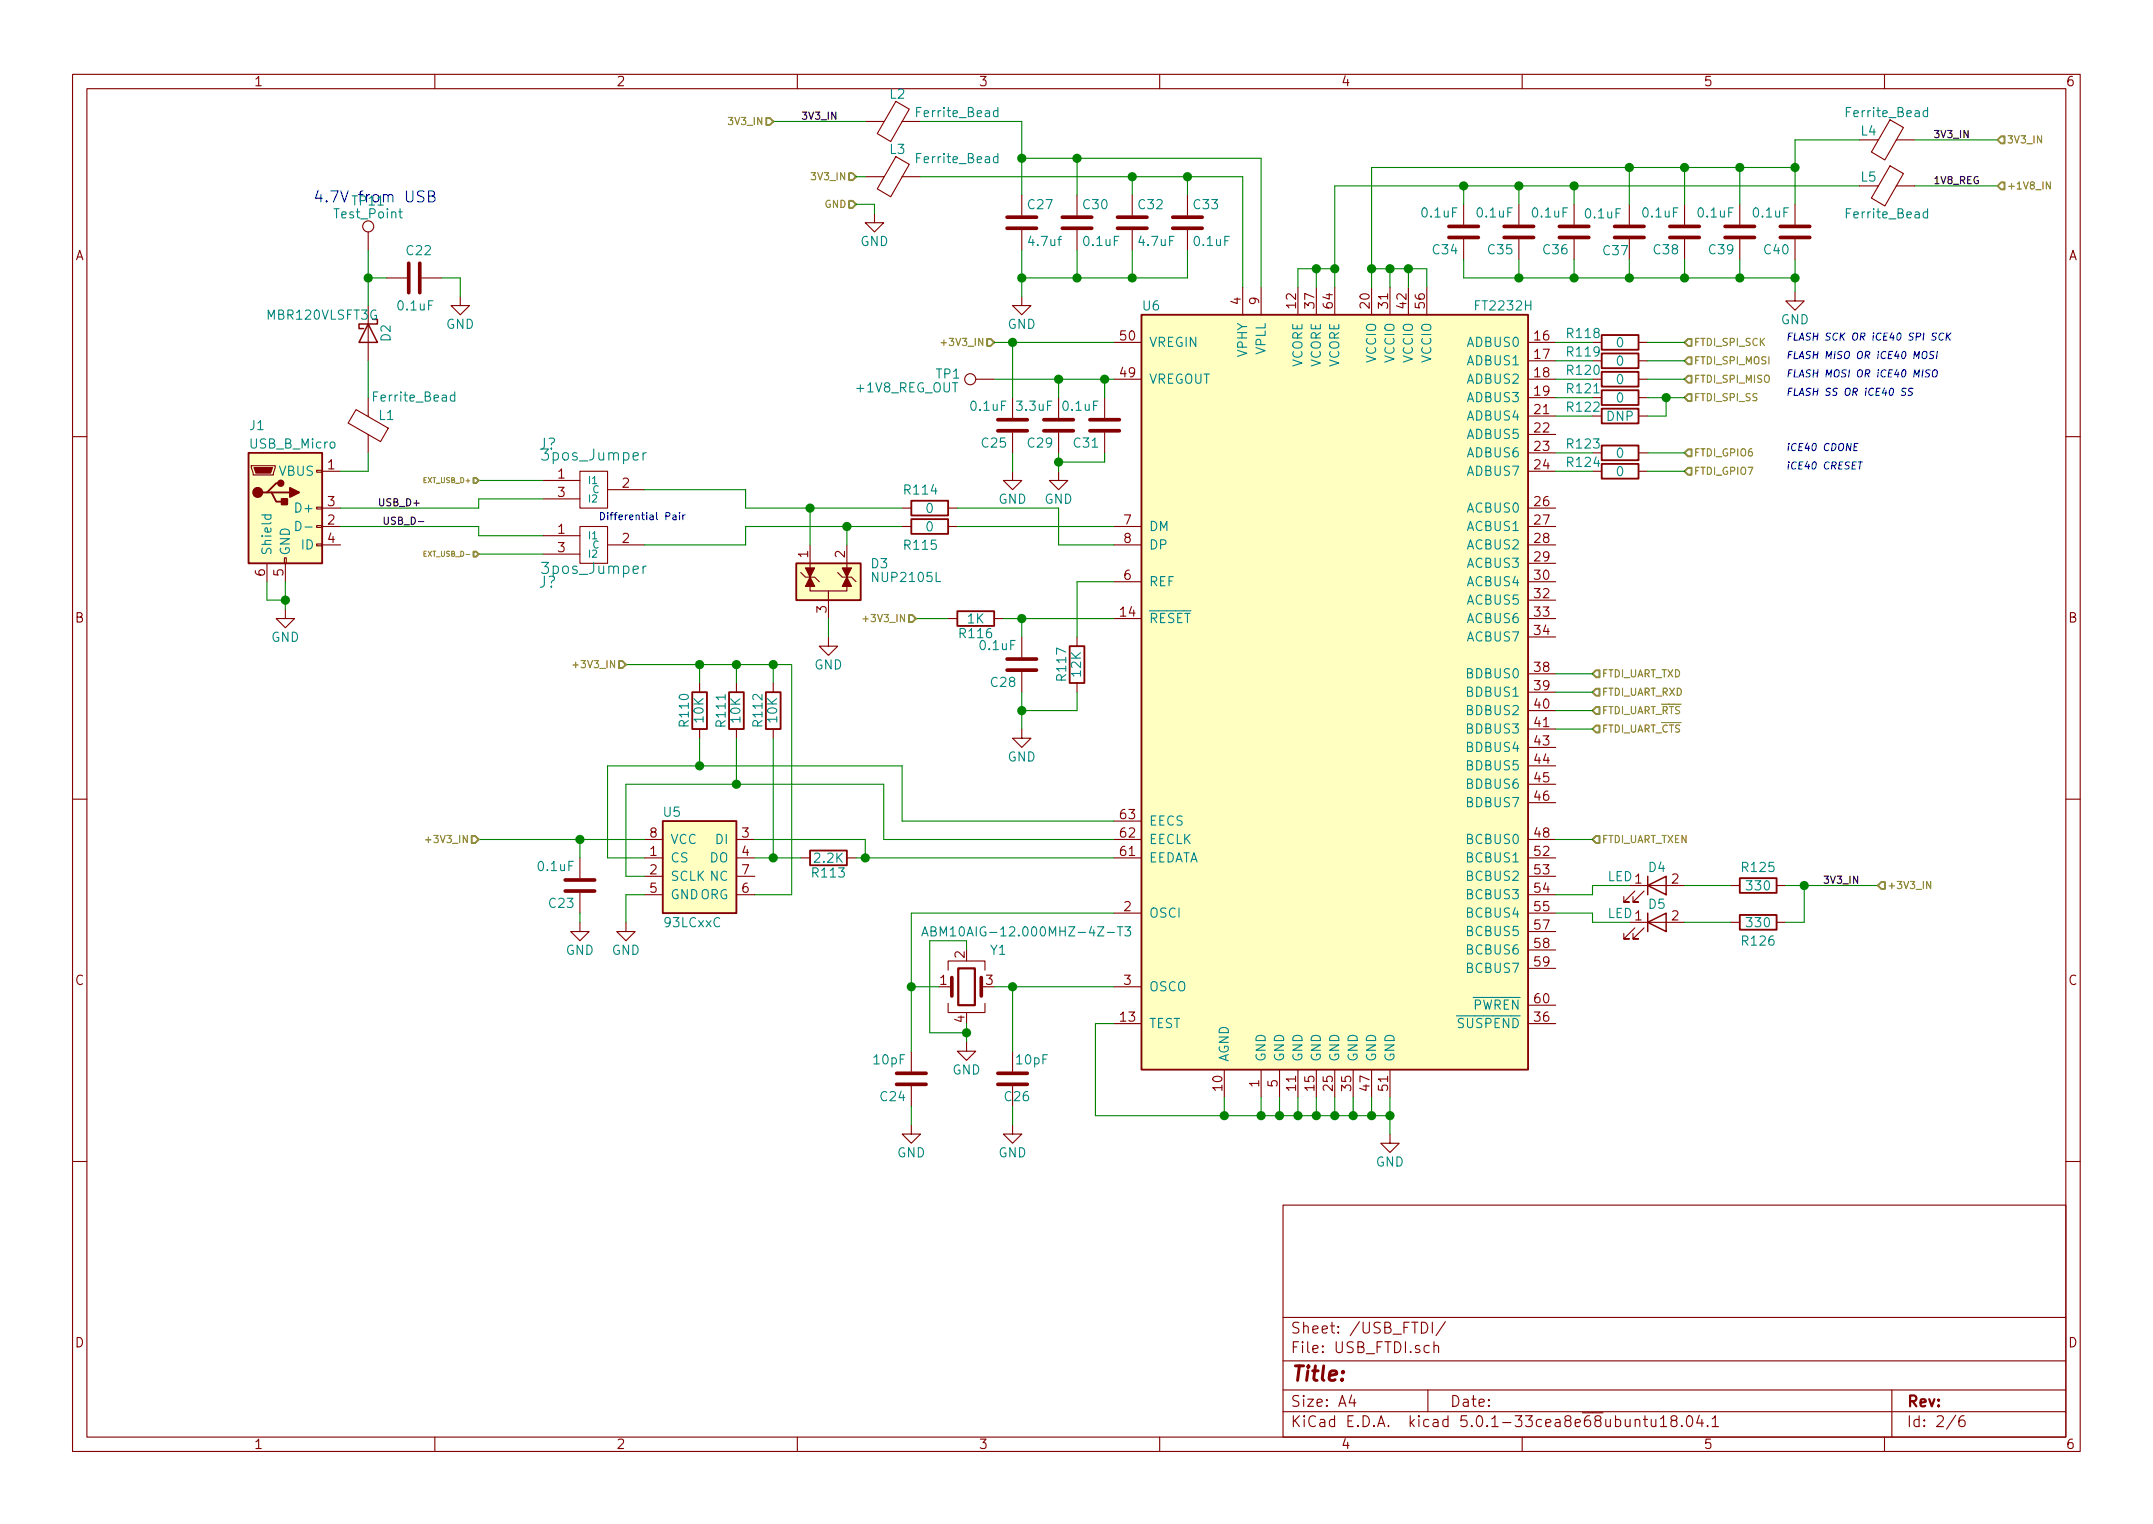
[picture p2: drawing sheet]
<svg xmlns="http://www.w3.org/2000/svg" width="297mm" height="210mm" viewBox="0 0 297 210" stroke-linecap="round" stroke-linejoin="round" font-family="sans-serif">
<g fill="none" stroke="#840000" stroke-width=".15">
<path d="M10 10.3h277v189.9h-277zM12 12.2h273v186.1h-273zM60 10.3v1.9M110 10.3v1.9M119.4 16.8h2.6M123.6 14l1.9 1.1-2.6 4.4-1.9-1.1zM124.5 16.8h2.5M160 10.3v1.9M210 10.3v1.9M260 10.3v1.9M260.8 16.5l1.8 1.1-2.6 4.5-1.8-1.1zM261.6 19.3h2.6"/>
<path d="M50.8 32v2.5M53.3 38.3h2.8M58.2 38.3h2.8M119.4 24.4h2.6M120.6 29.5v1.2h1.3l-1.3 1.3-1.2-1.3h1.2M123.6 21.6l1.9 1.1-2.6 4.4-1.9-1zM124.5 24.4h2.5M141 26.9v2.8M141 31.7v2.8M148.6 26.9v2.8M148.6 31.7v2.8M156.2 26.9v2.8"/>
<path d="M156.2 31.7v2.8M163.8 26.9v2.8M163.8 31.7v2.8M171.4 39.6v3.8M174 39.6v3.8M179.1 39.6v3.8M181.6 39.6v3.8M184.1 39.6v3.8M189.2 39.6v3.8M191.8 39.6v3.8M194.3 39.6v3.8M196.8 39.6v3.8"/>
<path d="M201.9 28.2v2.8M201.9 33v2.8M209.5 28.2v2.8M209.5 33v2.8M217.2 28.2v2.8M217.2 33v2.8M224.8 28.2v2.8M224.8 33v2.8M232.4 28.2v2.8M232.4 33v2.8M240 28.2v2.8M240 33v2.8"/>
<path d="M247.6 28.2v2.8M247.6 33v2.8M260.8 22.9l1.8 1-2.6 4.5-1.8-1.1zM261.6 25.6h2.6M49.1 56.5l4.5 2.6-1.1 1.8-4.5-2.5zM50.8 42.2v7.6M50.8 54.9v2.5M50.8 59.9v2.6M63.5 40.9v1.3h1.3l-1.3 1.2-1.3-1.2h1.3M134.6 52.3h2.6M139.7 54.9v2.8M139.7 59.7v2.8"/>
<path d="M141 40.9v1.3h1.2l-1.2 1.2-1.3-1.2h1.3M146 54.9v2.8M146 59.7v2.8M152.4 54.9v2.8M152.4 59.7v2.8M153.7 47.2h3.8M153.7 52.3h3.8M210.8 47.2h3.8M210.8 49.8h3.8M210.8 52.3h3.8M210.8 54.9h3.8M210.8 57.4h3.8"/>
<path d="M210.8 59.9h3.8M219.7 54.9h1.3M226.1 47.2h1.2M226.1 49.8h1.2M226.1 52.3h1.2M226.1 54.9h1.2M226.1 57.4h1.2M247.6 40.3v1.2h1.3l-1.3 1.3-1.2-1.3h1.2M10 60.2h2M34.7 64.3h3.3v.2l-.3 1h-2.8zM36.8 77.7v2.6M39.2 77h.3v.7h-.3z"/>
<path d="M39.4 77.7v2.6M43.7 75.1h.7v.2h-.7zM43.7 72.5h.7v.3h-.7zM43.7 70h.7v.2h-.7zM43.7 64.9h.7v.2h-.7zM44.4 65h2.6M44.4 72.6h2.6M44.4 70.1h2.6M44.4 75.2h2.6M74.9 66.3h5.1M74.9 68.8h5.1M74.9 73.9h5.1"/>
<path d="M74.9 76.4h5.1M76.2 65h.1M76.2 72.6h.1M80 65h3.8v5.1h-3.8zM80 72.6h3.8v5.1h-3.8zM83.8 75.2h5.1M83.8 67.6h5.1M110.5 79l.6 .6h1.3l.6 .7M111.8 75.2v4.4M115.6 79l.6 .6h1.3l.6 .7M116.8 75.2v4.4M124.5 72.6h1.2"/>
<path d="M124.5 70.1h1.2M130.8 72.6h1.3M130.8 70.1h1.3M139.7 65v1.3h1.3l-1.3 1.3-1.3-1.3h1.3M146 65v1.3h1.3l-1.3 1.3-1.2-1.3h1.2M153.7 72.6h3.8M153.7 75.2h3.8M210.8 65h3.8M210.8 72.6h3.8M210.8 70.1h3.8M210.8 75.2h3.8M210.8 62.5h3.8"/>
<path d="M210.8 77.7h3.8M226.1 65h1.2M226.1 62.5h1.2M285 60.2h2M39.4 84.1v1.2h1.2l-1.2 1.3-1.3-1.3h1.3M96.5 94.2v1.3M101.6 94.2v1.3M106.7 94.2v1.3M111.8 80.3v1.2h5v-1.2M114.3 87.9v1.2h1.3l-1.3 1.3-1.3-1.3h1.3M114.3 81.5v3.8M130.8 85.3h1.3"/>
<path d="M137.2 85.3h1.2M141 87.9v2.8M141 92.7v2.8M148.6 87.9v1.2M148.6 94.2v1.3M153.7 85.3h3.8M153.7 80.3h3.8M210.8 85.3h3.8M210.8 80.3h3.8M210.8 82.8h3.8M210.8 87.9h3.8M210.8 93h3.8"/>
<path d="M210.8 95.5h3.8M210.8 98h3.8M10 110.3h2M80 118.4v2.8M88.9 115.8h2.5M88.9 118.4h2.5M96.5 100.6v1.2M101.6 115.8h2.5M101.6 118.4h2.5M101.6 100.6v1.2M106.7 100.6v1.2M110.5 118.4h1.3"/>
<path d="M116.8 118.4h1.3M141 100.6v1.2h1.2l-1.2 1.3-1.3-1.3h1.3M153.7 115.8h3.8M153.7 118.4h3.8M153.7 113.3h3.8M210.8 100.6h3.8M210.8 103.1h3.8M210.8 105.7h3.8M210.8 108.2h3.8M210.8 110.7h3.8M210.8 115.8h3.8M210.8 118.4h3.8"/>
<path d="M285 110.3h2M80 127.2v1.3h-1.3l1.3 1.3 1.3-1.3h-1.3M80 123.2v2.8M86.4 127.2v1.3h1.2l-1.2 1.3-1.3-1.3h1.3M88.9 120.9h2.5M88.9 123.4h2.5M101.6 120.9h2.5M101.6 123.4h2.5M130.8 138.4v1.3h5.1v-1.3M130.8 133.9v-1.3h5.1v1.3M130.8 136.1h.5M135.4 136.1h.5"/>
<path d="M153.7 126h3.8M153.7 136.1h3.8M210.8 126h3.8M210.8 120.9h3.8M210.8 123.4h3.8M210.8 128.5h3.8M210.8 131.1h3.8M210.8 133.6h3.8M210.8 138.7h3.8M224.8 122.2h7.6M224.8 127.2h7.6M225.6 122.9l-1.6 1.6h.8h-.8v-.8"/>
<path d="M225.6 128l-1.6 1.5h.8h-.8v-.7M226.8 122.9l-1.5 1.6h.8h-.8v-.8M226.8 128l-1.5 1.5h.8h-.8v-.7M238.8 122.2h1.2M238.8 127.2h1.2M245.1 122.2h1.3M245.1 127.2h1.3M125.7 155.2v1.3h1.3l-1.3 1.2-1.2-1.2h1.2M125.7 145v2.8M125.7 149.9v2.7M133.3 143.8v1.2h1.3l-1.3 1.3-1.2-1.3h1.2M139.7 155.2v1.3h1.3l-1.3 1.2-1.3-1.2h1.3"/>
<path d="M139.7 145v2.8M139.7 149.9v2.7M153.7 141.2h3.8M168.9 147.6v3.8M174 147.6v3.8M176.5 147.6v3.8M179.1 147.6v3.8M181.6 147.6v3.8M184.1 147.6v3.8M186.7 147.6v3.8M189.2 147.6v3.8M191.8 156.5v1.2h1.2l-1.2 1.3-1.3-1.3h1.3"/>
<path d="M191.8 147.6v3.8M210.8 141.2h3.8M10 160.2h2M177 166.3h108v32h-108zM285 160.2h2M60 198.3v1.9M110 198.3v1.9M160 198.3v1.9M177 194.8h108M177 191.8h108M177 187.8h108M177 181.8h108"/>
<path d="M186.5 192.5l-.4 1h1M186.8 193v1M196.1 182.4a.79 .79 0 0 1 .9 .5 .79 .79 0 0 1-.3 .9l-.6 .1zM197 191.8v3M197.2 185.7a.5 .5 0 0 0-.7 0v.6a.47 .47 0 0 0 .6 .3l.1-.1M197.6 182.4v1.5M197.8 185.7a.38 .38 0 0 1 .7 .1v.8M197.8 185.1v1.5M199.4 182.3l-1.3 2M210 198.3v1.9M226.7 195.8h.6M226.9 195.3v1.3l.3 .2h.1"/>
<path d="M227.8 195.8l.1 .9a.4 .4 0 0 0 .5 0M228.4 195.8v1M229.1 195.8l.3-.3 .1-.2v1.5M229.1 196.8h.8M230.8 196l-.2-.2v-.3a.48 .48 0 0 1 .6-.1l.2 .2-.2 .3-.5 .1a.51 .51 0 0 0 0 .7 .48 .48 0 0 0 .6 0 .48 .48 0 0 0-.2-.7M232 196.7v.1v-.1v.1M232.9 195.4a.37 .37 0 0 1 .6 .2 .77 .77 0 0 1-.5 1.2l-.2-.1a1.26 1.26 0 0 1 .1-1.3zM234.4 195.2l-.3 1.1h.9M234.8 195.8v1M235.6 196.7h.1l-.1 .1-.1-.1h.1v.1M236.2 195.8l.3-.3 .2-.2v1.5M236.2 196.8h.9"/>
<path d="M260 198.3v1.9M261 191.8v6.5M269.8 195.2l-1.2 2M271 195.3a.62 .62 0 0 0-.7 .7v.5a.48 .48 0 0 0 .7 .2l.1-.2-.1-.5a.48 .48 0 0 0-.7 .2"/>
<circle cx="50.8" cy="31.2" r=".76"/>
<circle cx="133.9" cy="52.3" r=".76"/>
</g>
<g fill="#ffffc2" stroke="#ffffc2" stroke-width=".14">
<path d="M34.3 62.5h10.1v15.2h-10.1z"/>
<path d="M109.9 77.7h8.8v5.1h-8.8z"/>
<path d="M157.5 43.4h53.3v104.2h-53.3z"/>
<path d="M91.4 113.3h10.2v12.7h-10.2z"/>
</g>
<g fill="none" stroke="#840000" stroke-width=".25">
<path d="M157.5 43.4h53.3v104.2h-53.3zM221 46.2h5.1v2.1h-5.1zM221 48.8h5.1v2h-5.1zM221 51.3h5.1v2h-5.1zM221 53.8h5.1v2.1h-5.1zM221 56.4h5.1v2h-5.1zM34.3 62.5h10.1v15.2h-10.1zM36.8 67.9h.7l.6 1.3h1.3M37.5 67.9h2.5M38.7 66.7h-.6l-1.3 1.2h-.6M109.9 77.7h8.8v5.1h-8.8zM125.7 69.1h5.1v2h-5.1z"/>
<path d="M125.7 71.6h5.1v2.1h-5.1zM221 61.5h5.1v2h-5.1zM221 64h5.1v2h-5.1zM95.5 95.5h2v5.1h-2zM100.6 95.5h2v5.1h-2zM105.7 95.5h2v5.1h-2zM132.1 84.3h5.1v2.1h-5.1zM147.6 89.1h2v5.1h-2zM91.4 113.3h10.2v12.7h-10.2zM111.8 117.3h5v2.1h-5zM240 121.2h5.1v2h-5.1zM240 126.2h5.1v2.1h-5.1z"/>
</g>
<g fill="#840000" stroke="#840000" stroke-width=".25">
<path d="M38.9 68.8h.7v.8h-.7z"/>
<path d="M40 67.3l1.3 .6-1.3 .7z"/>
<circle cx="35.6" cy="67.9" r=".63"/>
<circle cx="38.7" cy="66.7" r=".38"/>
</g>
<g fill="#840000" stroke="#840000" stroke-width=".15">
<path d="M35.1 64.5h2.5l-.3 .8h-2z"/>
<path d="M111.8 79.6l.6 1.3h-1.3z"/>
<path d="M116.8 79.6l.7 1.3h-1.3z"/>
<path d="M116.2 78.4h1.3l-.7 1.2z"/>
<path d="M111.1 78.4h1.3l-.6 1.2v-.6v.6z"/>
</g>
<g fill="none" stroke="#008484" stroke-width=".15">
<path d="M137.7 15.3h-.4l-.2 .2v.4l.1 .1h.5M137.7 14.8v1.3M265.9 15.3h-.3l-.3 .2v.4l.2 .1h.4M265.9 14.8v1.3M55 29.2h.5M55.2 28.8v1.1l.1 .1 .2 .1M137.7 21.7l-.4-.1-.2 .2v.4l.1 .2h.5M137.7 21.2v1.2M265.9 29.3l-.3-.1-.3 .3v.3l.2 .2h.4M265.9 28.8v1.3M62.7 54.6l-.3-.1-.3 .2v.4l.2 .2h.4M62.7 54.1v1.2"/>
<path d="M36.1 71h1.3M36.6 71v.4l.2 .2 .5-.1v-.5M40.8 71.9a.65 .65 0 0 1 .7 .5 .65 .65 0 0 1-.4 .8h-.3zM42.1 72.7h1M88.7 62.5v1M88.7 78.1v1M89.2 62.5h-.3l-.2 .2M89.2 78.1l-.3 .1-.2 .2M127.2 129.1l.4-1.2 .4 1.2M127.3 128.8h.6M128.4 128.5l.6-.1 .1-.2v-.2l-.2-.1h-.5v1.2h.5l.2-.1 .1-.3-.3-.2M154.2 127.9h.7"/>
<path d="M154.5 127.9v1.2M155.2 127.9h.8l-.5 .4 .4 .2 .1 .4-.3 .2h-.3l-.2-.1"/>
</g>
<g fill="none" stroke="#840000" stroke-width=".51">
<path d="M56.4 36.3v4.1M57.9 36.3v4.1M138.9 31.5h4.1M138.9 30h4.1M146.6 31.5h4M146.6 30h4M154.2 31.5h4M154.2 30h4M161.8 31.5h4.1M161.8 30h4.1M199.9 32.8h4.1M199.9 31.2h4.1"/>
<path d="M207.5 32.8h4.1M207.5 31.2h4.1M215.1 32.8h4.1M215.1 31.2h4.1M222.8 32.8h4M222.8 31.2h4M230.4 32.8h4M230.4 31.2h4M238 32.8h4.1M238 31.2h4.1M245.6 32.8h4.1M245.6 31.2h4.1"/>
<path d="M137.7 57.9h4M137.7 59.4h4M144 57.9h4.1M144 59.4h4.1M150.4 57.9h4M150.4 59.4h4M138.9 90.9h4.1M138.9 92.5h4.1M78 121.4h4M78 122.9h4M131.3 134.9v2.5M135.4 134.9v2.5"/>
<path d="M123.7 148.1h4.1M123.7 149.6h4.1M137.7 148.1h4M137.7 149.6h4"/>
</g>
<path d="M50.8 44.7l1.3 2.5h-2.6zM51.4 44.1h.7v.6h-2.6v.6h.7M227.3 122.2l2.6-1.3v2.5zM227.3 127.2l2.6-1.2v2.5zM227.3 120.9v2.5M227.3 126v2.5" fill="none" stroke="#840000" stroke-width=".2"/>
<g fill="none" stroke="#0000c2" stroke-width=".15">
<path d="M58.5 26.4a.68 .68 0 0 0-.8 .1 .36 .36 0 0 0 .2 .5 .53 .53 0 0 1 .6 .6l-.1 .1a.62 .62 0 0 1-.8 .1M59.1 27h.5a.36 .36 0 0 0 .4-.3 .36 .36 0 0 0-.4-.4h-.5v1.6h.6a.41 .41 0 0 0 .3-.5 .41 .41 0 0 0-.4-.4M263 53.6h-.5l-.1 .3 .4 .2 .1 .3-.2 .2-.4-.1M263.9 53.6h-.5v.3l.4 .2 .1 .2-.3 .3-.4-.1M265.3 48.6l.2-.1h.3a.58 .58 0 0 1-.4 1l-.1-.1a.79 .79 0 0 1 0-.8zM266.3 51.1h-.5l-.1 .3 .4 .2 .1 .2-.2 .2h-.4M266.7 51.1l.2-.1 .3 .1a.58 .58 0 0 1-.4 .9h-.1a.79 .79 0 0 1 0-.9zM266.9 48.5l-.6 .1v.3l.4 .1 .1 .2-.3 .3-.3-.1M267.2 46h-.6v.3l.4 .2 .1 .2-.2 .2h-.4M267.3 48.5l-.1 1M268.2 46a.48 .48 0 0 0-.7 .3 .48 .48 0 0 0 .4 .6l.2-.1M268.6 45.9l-.1 1"/>
<path d="M268.7 46.3l.3 .6M269.2 45.9l-.7 .6M92.9 71.1h.3l.1 .6M93.3 71.3h-.4l-.1 .1 .1 .3 .4-.1M93.8 70.7v.1M93.8 71v.7M94.2 71v.7M94.5 71l-.3 .2M255.8 61.6h.3M256.3 61.2h-.4l-.1 1h.4M256.4 63.7h.5"/>
</g>
<path d="M132.2 133.6h2.3v5.1h-2.3z" fill="none" stroke="#840000" stroke-width=".3"/>
<g fill="none" stroke="#848400" stroke-width=".25">
<path d="M105.7 16.3h.5l.5 .5-.5 .4h-.5zM276.1 18.8h.5v1h-.5l-.5-.5zM117.1 23.9h.5l.5 .5-.5 .5h-.5zM117.1 27.7h.5l.5 .5-.5 .5h-.5zM276.1 25.2h.5v.9h-.5l-.5-.5zM136.2 46.8h.5l.5 .4-.5 .5h-.5zM232.9 46.8h.5v.9h-.5l-.5-.5zM232.9 49.3h.5v1h-.5l-.5-.5zM232.9 51.8h.5v1h-.5l-.5-.5zM232.9 54.4h.5v.9h-.5l-.5-.4zM65.3 65.9h.4l.3 .4-.3 .3h-.4zM65.3 76.1h.4l.3 .3-.3 .4h-.4z"/>
<path d="M232.9 62h.5v1h-.5l-.5-.5zM232.9 64.5h.5v1h-.5l-.5-.5zM85.4 91.2h.5l.5 .5-.5 .5h-.5zM125.4 84.9h.5l.5 .4-.5 .5h-.5zM220.2 92.5h.5v.9h-.5l-.5-.4zM220.2 95h.5v1h-.5l-.5-.5zM220.2 97.6h.5v.9h-.5l-.5-.5zM65.1 115.3h.5l.4 .5-.4 .5h-.5zM220.2 115.3h.5v1h-.5l-.5-.5zM220.2 100.1h.5v1h-.5l-.5-.5zM259.6 121.7h.4v1h-.4l-.5-.5z"/>
</g>
<path d="M282.9 25.1v1l-.6-1v1M129.8 47.3h.8M79 91.7h.8M119 85.4h.8M58.7 115.9h.8M266.4 121.6v1l-.6-1v1" fill="none" stroke="#848400" stroke-width=".15"/>
<g fill="none" stroke="#008400" stroke-width=".15">
<path d="M106.7 16.8h12.7M127 16.8h14v10.1M256.5 19.3h-8.9v8.9M264.2 19.3h11.4M50.8 34.5v7.7M50.8 38.3h2.5M61 38.3h2.5v2.6M118.1 24.4h1.3M118.1 28.2h2.5v1.3M127 24.4h44.4v15.2M141 21.8h33v17.8M141 34.5v6.4"/>
<path d="M148.6 21.8v5.1M148.6 34.5v3.8M156.2 24.4v2.5M156.2 34.5v3.8M163.8 24.4v2.5M163.8 34.5v3.8h-22.8M181.6 37.1v2.5M184.1 37.1h-5v2.5M189.2 37.1h7.6v2.5M191.8 37.1v2.5M194.3 37.1v2.5M201.9 35.8v2.5h45.7"/>
<path d="M201.9 25.6v2.6M209.5 25.6v2.6M209.5 35.8v2.5M217.2 25.6v2.6M217.2 35.8v2.5M224.8 23.1v5.1M224.8 35.8v2.5M232.4 23.1v5.1M232.4 35.8v2.5M240 23.1v5.1M240 35.8v2.5M247.6 23.1h-58.4v16.5"/>
<path d="M247.6 35.8v4.5M256.5 25.6h-72.4v14M264.2 25.6h11.4M50.8 49.8v5.1M137.2 52.3h16.5M137.2 47.2h16.5M139.7 47.2v7.7M146 52.3v2.6M152.4 52.3v2.6M214.6 52.3h5.1M214.6 47.2h5.1M214.6 49.8h5.1"/>
<path d="M214.6 54.9h5.1M214.6 57.4h5.1M227.3 52.3h5.1M227.3 47.2h5.1M227.3 49.8h5.1M227.3 54.9h5.1M229.9 54.9v2.5h-2.6M47 72.6h19v1.3h8.9M50.8 62.5v2.5h-3.8M66 66.3h8.9M66 76.4h8.9M74.9 68.8h-8.9v1.3h-19"/>
<path d="M88.9 67.6h14v2.5h21.6M111.8 70.1v5.1M116.8 72.6v2.6M124.5 72.6h-21.6v2.6h-14M132.1 70.1h13.9v5.1h7.7M132.1 72.6h21.6M139.7 62.5v2.5M146 62.5v2.5M152.4 62.5v1.2h-6.4M214.6 65h5.1M214.6 62.5h5.1M227.3 65h5.1"/>
<path d="M227.3 62.5h5.1M36.8 80.3v2.5h2.6M39.4 80.3v3.8M86.4 91.7h22.8v31.7h-5.1M96.5 91.7v2.5M101.6 91.7v2.5M106.7 91.7v2.5M114.3 85.3v2.6M126.4 85.3h4.4M138.4 85.3h15.3M141 85.3v2.6M141 95.5v5.1"/>
<path d="M148.6 95.5v2.5h-7.6M153.7 80.3h-5.1v7.6M214.6 98h5.1M214.6 93h5.1M214.6 95.5h5.1M66 115.8h22.9M80 115.8v2.6M96.5 101.8v3.9M101.6 101.8v6.4M104.1 118.4h6.4M104.1 115.8h15.3v2.6M106.7 101.8v16.6"/>
<path d="M118.1 118.4h35.6M153.7 115.8h-31.8v-7.6h-35.5v12.7h2.5M153.7 113.3h-29.2v-7.6h-40.7v12.7h5.1M214.6 115.8h5.1M214.6 100.6h5.1M80 126v1.2M88.9 123.4h-2.5v3.8M125.7 136.1h3.8M133.3 131.1v-1.3h-5v12.7h5M137.2 136.1h16.5M139.7 136.1v8.9M153.7 126h-28v19"/>
<path d="M214.6 126h5.1v1.2h5.1M224.8 122.2h-5.1v1.2h-5.1M232.4 122.2h6.4M232.4 127.2h6.4M246.4 122.2h12.7M248.9 122.2v5h-2.5M125.7 152.6v2.6M133.3 141.2v2.6M139.7 152.6v2.6M153.7 141.2h-2.6v12.7h40.7M168.9 151.4v2.5M174 151.4v2.5"/>
<path d="M176.5 151.4v2.5M179.1 151.4v2.5M181.6 151.4v2.5M184.1 151.4v2.5M186.7 151.4v2.5M189.2 151.4v2.5M191.8 151.4v5.1"/>
</g>
<g fill="#008400" stroke="#008400" stroke-width=".25">
<circle cx="168.9" cy="153.9" r=".51"/>
<circle cx="174" cy="153.9" r=".51"/>
<circle cx="176.5" cy="153.9" r=".51"/>
<circle cx="179.1" cy="153.9" r=".51"/>
<circle cx="181.6" cy="153.9" r=".51"/>
<circle cx="184.2" cy="153.9" r=".51"/>
<circle cx="186.7" cy="153.9" r=".51"/>
<circle cx="189.2" cy="153.9" r=".51"/>
<circle cx="39.4" cy="82.8" r=".51"/>
<circle cx="141" cy="85.3" r=".51"/>
<circle cx="141" cy="98" r=".51"/>
<circle cx="80" cy="115.8" r=".51"/>
<circle cx="106.7" cy="118.4" r=".51"/>
<circle cx="101.6" cy="108.2" r=".51"/>
<circle cx="101.6" cy="91.7" r=".51"/>
<circle cx="96.5" cy="91.7" r=".51"/>
<circle cx="191.8" cy="153.9" r=".51"/>
<circle cx="156.2" cy="38.3" r=".51"/>
<circle cx="148.6" cy="38.3" r=".51"/>
<circle cx="181.6" cy="37.1" r=".51"/>
<circle cx="194.3" cy="37.1" r=".51"/>
<circle cx="191.8" cy="37.1" r=".51"/>
<circle cx="184.2" cy="37.1" r=".51"/>
<circle cx="189.2" cy="37.1" r=".51"/>
<circle cx="141" cy="38.3" r=".51"/>
<circle cx="163.8" cy="24.4" r=".51"/>
<circle cx="148.6" cy="21.8" r=".51"/>
<circle cx="209.6" cy="25.6" r=".51"/>
<circle cx="240" cy="23.1" r=".51"/>
<circle cx="232.4" cy="23.1" r=".51"/>
<circle cx="201.9" cy="25.6" r=".51"/>
<circle cx="224.8" cy="23.1" r=".51"/>
<circle cx="209.6" cy="38.3" r=".51"/>
<circle cx="217.2" cy="38.3" r=".51"/>
<circle cx="240" cy="38.3" r=".51"/>
<circle cx="232.4" cy="38.3" r=".51"/>
<circle cx="224.8" cy="38.3" r=".51"/>
<circle cx="156.2" cy="24.4" r=".51"/>
<circle cx="141" cy="21.8" r=".51"/>
<circle cx="247.7" cy="23.1" r=".51"/>
<circle cx="146.1" cy="52.3" r=".51"/>
<circle cx="139.7" cy="47.2" r=".51"/>
<circle cx="152.4" cy="52.3" r=".51"/>
<circle cx="146.1" cy="63.7" r=".51"/>
<circle cx="229.9" cy="54.9" r=".51"/>
<circle cx="248.9" cy="122.2" r=".51"/>
<circle cx="139.7" cy="136.1" r=".51"/>
<circle cx="125.7" cy="136.1" r=".51"/>
<circle cx="133.4" cy="142.5" r=".51"/>
<circle cx="106.7" cy="91.7" r=".51"/>
<circle cx="50.8" cy="38.3" r=".51"/>
<circle cx="119.4" cy="118.4" r=".51"/>
<circle cx="247.7" cy="38.3" r=".51"/>
<circle cx="96.5" cy="105.7" r=".51"/>
<circle cx="217.2" cy="25.6" r=".51"/>
<circle cx="111.8" cy="70.1" r=".51"/>
<circle cx="116.8" cy="72.6" r=".51"/>
</g>
<path d="M57.7 72h.8" fill="none" stroke="#000" stroke-width=".15"/>
<path d="M58.5 76.4h.2M58.8 76h-.3v.8h.3" fill="none" stroke="#848400" stroke-width=".14"/>
<text font-size="2.8" fill="#840000" x="178" y="190.5">Title:</text>
<text font-size="2.1" fill="#0000c2" x="43.2" y="27.9">4.7V from USB</text>
<g font-size="2.1" fill="#008484">
<text x="74.3" y="62">J?</text>
<text x="75" y="63.5">3pos_Jumper</text>
<text x="74.3" y="81.1">J?</text>
<text x="75" y="79.2">3pos_Jumper</text>
</g>
<g font-size="2.1" fill="#840000">
<text x="178" y="184">Sheet: /USB_FTDI/</text>
<text x="178" y="186.7">File: USB_FTDI.sch</text>
<text x="178" y="196.9">KiCad E.D.A. kicad 5.0.1-33cea8e68ubuntu18.04.1</text>
<text x="178" y="194.1">Size: A4</text>
<text x="200" y="194.1">Date:</text>
<text x="263" y="194.1">Rev:</text>
<text x="263" y="196.9">Id: 2/6</text>
</g>
<g font-size="1.8" fill="#840000">
<text x="35" y="11.9">1</text>
<text x="85" y="11.9">2</text>
<text x="135" y="11.9">3</text>
<text x="185" y="11.9">4</text>
<text x="235" y="11.9">5</text>
<text x="285" y="11.9">6</text>
<text x="10.4" y="35.9">A</text>
<text x="285.4" y="35.9">A</text>
<text x="154.6" y="47">50</text>
<text x="171.2" y="42" transform="rotate(-90 171.2 42)">4</text>
<text x="173.7" y="42" transform="rotate(-90 173.7 42)">9</text>
<text x="178.8" y="42.5" transform="rotate(-90 178.8 42.5)">12</text>
<text x="181.4" y="42.5" transform="rotate(-90 181.4 42.5)">37</text>
<text x="183.9" y="42.5" transform="rotate(-90 183.9 42.5)">64</text>
<text x="189" y="42.5" transform="rotate(-90 189 42.5)">20</text>
<text x="191.5" y="42.5" transform="rotate(-90 191.5 42.5)">31</text>
<text x="194.1" y="42.5" transform="rotate(-90 194.1 42.5)">42</text>
<text x="196.6" y="42.5" transform="rotate(-90 196.6 42.5)">56</text>
<text x="211.8" y="47">16</text>
<text x="154.6" y="52.1">49</text>
<text x="211.8" y="49.5">17</text>
<text x="211.8" y="52.1">18</text>
<text x="211.8" y="54.6">19</text>
<text x="211.8" y="57.1">21</text>
<text x="211.8" y="59.7">22</text>
<text x="45.2" y="64.8">1</text>
<text x="211.8" y="62.2">23</text>
<text x="211.8" y="64.8">24</text>
<text x="45.2" y="69.8">3</text>
<text x="77" y="66">1</text>
<text x="77" y="68.6">3</text>
<text x="85.9" y="67.3">2</text>
<text x="211.8" y="69.8">26</text>
<text x="45.2" y="72.4">2</text>
<text x="45.2" y="74.9">4</text>
<text x="77" y="73.7">1</text>
<text x="77" y="76.2">3</text>
<text x="85.9" y="74.9">2</text>
<text x="111.5" y="76.9" transform="rotate(-90 111.5 76.9)">1</text>
<text x="116.6" y="76.9" transform="rotate(-90 116.6 76.9)">2</text>
<text x="155.1" y="72.4">7</text>
<text x="155.1" y="74.9">8</text>
<text x="211.8" y="72.4">27</text>
<text x="211.8" y="74.9">28</text>
<text x="211.8" y="77.5">29</text>
<text x="36.6" y="79.5" transform="rotate(-90 36.6 79.5)">6</text>
<text x="39.1" y="79.5" transform="rotate(-90 39.1 79.5)">5</text>
<text x="155.1" y="80">6</text>
<text x="211.8" y="80">30</text>
<text x="211.8" y="82.5">32</text>
<text x="10.4" y="85.9">B</text>
<text x="114" y="84.6" transform="rotate(-90 114 84.6)">3</text>
<text x="154.6" y="85.1">14</text>
<text x="211.8" y="85.1">33</text>
<text x="211.8" y="87.6">34</text>
<text x="285.4" y="85.9">B</text>
<text x="211.8" y="92.7">38</text>
<text x="211.8" y="95.2">39</text>
<text x="211.8" y="97.8">40</text>
<text x="211.8" y="100.3">41</text>
<text x="211.8" y="102.9">43</text>
<text x="211.8" y="105.4">44</text>
<text x="211.8" y="107.9">45</text>
<text x="154.6" y="113">63</text>
<text x="211.8" y="110.5">46</text>
<text x="89.7" y="118.1">1</text>
<text x="89.7" y="115.6">8</text>
<text x="102.4" y="115.6">3</text>
<text x="102.4" y="118.1">4</text>
<text x="154.6" y="118.1">61</text>
<text x="154.6" y="115.6">62</text>
<text x="211.8" y="115.6">48</text>
<text x="211.8" y="118.1">52</text>
<text x="89.7" y="120.6">2</text>
<text x="89.7" y="123.2">5</text>
<text x="102.4" y="123.2">6</text>
<text x="102.4" y="120.6">7</text>
<text x="155.1" y="125.7">2</text>
<text x="211.8" y="120.6">53</text>
<text x="211.8" y="123.2">54</text>
<text x="211.8" y="125.7">55</text>
<text x="230.7" y="121.9">2</text>
<text x="211.8" y="128.3">57</text>
<text x="211.8" y="130.8">58</text>
<text x="230.7" y="127">2</text>
<text x="10.4" y="135.9">C</text>
<text x="129.7" y="135.9">1</text>
<text x="133.1" y="132.2" transform="rotate(-90 133.1 132.2)">2</text>
<text x="136" y="135.9">3</text>
<text x="155.1" y="135.9">3</text>
<text x="211.8" y="133.3">59</text>
<text x="285.4" y="135.9">C</text>
<text x="133.1" y="141.1" transform="rotate(-90 133.1 141.1)">4</text>
<text x="154.6" y="141">13</text>
<text x="211.8" y="141">36</text>
<text x="211.8" y="138.4">60</text>
<text x="173.7" y="150" transform="rotate(-90 173.7 150)">1</text>
<text x="176.3" y="150" transform="rotate(-90 176.3 150)">5</text>
<text x="168.7" y="150.4" transform="rotate(-90 168.7 150.4)">10</text>
<text x="178.8" y="150.4" transform="rotate(-90 178.8 150.4)">11</text>
<text x="181.4" y="150.4" transform="rotate(-90 181.4 150.4)">15</text>
<text x="183.9" y="150.4" transform="rotate(-90 183.9 150.4)">25</text>
<text x="186.4" y="150.4" transform="rotate(-90 186.4 150.4)">35</text>
<text x="189" y="150.4" transform="rotate(-90 189 150.4)">47</text>
<text x="191.5" y="150.4" transform="rotate(-90 191.5 150.4)">51</text>
<text x="10.4" y="185.9">D</text>
<text x="285.4" y="185.9">D</text>
<text x="35" y="199.9">1</text>
<text x="85" y="199.9">2</text>
<text x="135" y="199.9">3</text>
<text x="185" y="199.9">4</text>
<text x="235" y="199.9">5</text>
<text x="285" y="199.9">6</text>
</g>
<g font-size="1.8" fill="#008484">
<text x="122.8" y="13.6">L2</text>
<text x="126.7" y="16.2">Ferrite_Bead</text>
<text x="254.9" y="16.2">Ferrite_Bead</text>
<text x="122.8" y="21.3">L3</text>
<text x="126.7" y="22.5">Ferrite_Bead</text>
<text x="256.8" y="18.7">L4</text>
<text x="48.7" y="28.4">TP11</text>
<text x="141.9" y="28.9">C27</text>
<text x="149.5" y="28.9">C30</text>
<text x="157.1" y="28.9">C32</text>
<text x="164.7" y="28.9">C33</text>
<text x="256.8" y="25.1">L5</text>
<text x="46.3" y="30.1">Test_Point</text>
<text x="56.2" y="35.2">C22</text>
<text x="118.7" y="34">GND</text>
<text x="142.1" y="34">4.7uf</text>
<text x="149.6" y="34">0.1uF</text>
<text x="157.2" y="34">4.7uF</text>
<text x="164.8" y="34">0.1uF</text>
<text x="196.3" y="30">0.1uF</text>
<text x="197.7" y="35.1">C34</text>
<text x="203.9" y="30">0.1uF</text>
<text x="205.4" y="35.1">C35</text>
<text x="211.5" y="30">0.1uF</text>
<text x="213" y="35.1">C36</text>
<text x="218.8" y="30.1">0.1uF</text>
<text x="221.3" y="35.2">C37</text>
<text x="226.7" y="30">0.1uF</text>
<text x="228.2" y="35.1">C38</text>
<text x="234.4" y="30">0.1uF</text>
<text x="235.8" y="35.1">C39</text>
<text x="242" y="30">0.1uF</text>
<text x="243.5" y="35.1">C40</text>
<text x="254.9" y="30.1">Ferrite_Bead</text>
<text x="37" y="44.1">MBR120VLSFT3G</text>
<text x="53.9" y="47.1" transform="rotate(-90 53.9 47.1)">D2</text>
<text x="55" y="42.8">0.1uF</text>
<text x="61.5" y="45.4">GND</text>
<text x="139" y="45.4">GND</text>
<text x="157.7" y="42.8">U6</text>
<text x="158.5" y="47.9">VREGIN</text>
<text x="202.5" y="47.9">ADBUS0</text>
<text x="203.7" y="42.8">FT2232H</text>
<text x="216.3" y="46.7">R118</text>
<text x="223" y="47.9">0</text>
<text x="245.7" y="44.7">GND</text>
<text x="129.2" y="52.2">TP1</text>
<text x="158.5" y="53">VREGOUT</text>
<text x="172.1" y="49.3" transform="rotate(-90 172.1 49.3)">VPHY</text>
<text x="174.6" y="49" transform="rotate(-90 174.6 49)">VPLL</text>
<text x="179.7" y="50.7" transform="rotate(-90 179.7 50.7)">VCORE</text>
<text x="182.2" y="50.7" transform="rotate(-90 182.2 50.7)">VCORE</text>
<text x="184.8" y="50.7" transform="rotate(-90 184.8 50.7)">VCORE</text>
<text x="189.9" y="50.1" transform="rotate(-90 189.9 50.1)">VCCIO</text>
<text x="192.4" y="50.1" transform="rotate(-90 192.4 50.1)">VCCIO</text>
<text x="194.9" y="50.1" transform="rotate(-90 194.9 50.1)">VCCIO</text>
<text x="197.5" y="50.1" transform="rotate(-90 197.5 50.1)">VCCIO</text>
<text x="202.5" y="50.4">ADBUS1</text>
<text x="202.5" y="53">ADBUS2</text>
<text x="216.3" y="49.2">R119</text>
<text x="216.3" y="51.7">R120</text>
<text x="223" y="50.5">0</text>
<text x="223" y="53">0</text>
<text x="34.5" y="59.4">J1</text>
<text x="51.7" y="55.4">Ferrite_Bead</text>
<text x="52.3" y="58">L1</text>
<text x="118.2" y="54.1">+1V8_REG_OUT</text>
<text x="134" y="56.7">0.1uF</text>
<text x="140.4" y="56.7">3.3uF</text>
<text x="146.7" y="56.7">0.1uF</text>
<text x="202.5" y="55.5">ADBUS3</text>
<text x="202.5" y="58">ADBUS4</text>
<text x="216.3" y="54.3">R121</text>
<text x="216.3" y="56.8">R122</text>
<text x="221.7" y="58.1">DNP</text>
<text x="223" y="55.5">0</text>
<text x="34.6" y="61.9">USB_B_Micro</text>
<text x="38.5" y="65.7">VBUS</text>
<text x="135.5" y="61.8">C25</text>
<text x="141.9" y="61.8">C29</text>
<text x="148.2" y="61.8">C31</text>
<text x="202.5" y="60.6">ADBUS5</text>
<text x="202.5" y="63.1">ADBUS6</text>
<text x="202.5" y="65.7">ADBUS7</text>
<text x="216.3" y="61.9">R123</text>
<text x="216.3" y="64.4">R124</text>
<text x="223" y="63.2">0</text>
<text x="223" y="65.7">0</text>
<text x="41.1" y="70.7">D+</text>
<text x="124.9" y="68.2">R114</text>
<text x="127.8" y="70.8">0</text>
<text x="137.7" y="69.5">GND</text>
<text x="144.1" y="69.5">GND</text>
<text x="202.5" y="70.7">ACBUS0</text>
<text x="37.5" y="76.7" transform="rotate(-90 37.5 76.7)">Shield</text>
<text x="40" y="76.7" transform="rotate(-90 40 76.7)">GND</text>
<text x="41.7" y="75.8">ID</text>
<text x="124.9" y="75.9">R115</text>
<text x="127.8" y="73.3">0</text>
<text x="158.5" y="73.3">DM</text>
<text x="158.5" y="75.8">DP</text>
<text x="202.5" y="73.3">ACBUS1</text>
<text x="202.5" y="75.8">ACBUS2</text>
<text x="120.2" y="78.4">D3</text>
<text x="120.6" y="80.3">NUP2105L</text>
<text x="158.5" y="80.9">REF</text>
<text x="202.5" y="78.4">ACBUS3</text>
<text x="202.5" y="80.9">ACBUS4</text>
<text x="202.5" y="83.4">ACBUS5</text>
<text x="37.4" y="88.6">GND</text>
<text x="132.5" y="88.1">R116</text>
<text x="133.5" y="86">1K</text>
<text x="135.3" y="89.7">0.1uF</text>
<text x="158.5" y="86">RESET</text>
<text x="202.5" y="86">ACBUS6</text>
<text x="202.5" y="88.5">ACBUS7</text>
<text x="112.3" y="92.4">GND</text>
<text x="136.8" y="94.8">C28</text>
<text x="147.1" y="93.8" transform="rotate(-90 147.1 93.8)">R117</text>
<text x="149.1" y="93.3" transform="rotate(-90 149.1 93.3)">12K</text>
<text x="202.5" y="93.6">BDBUS0</text>
<text x="95" y="100.1" transform="rotate(-90 95 100.1)">R110</text>
<text x="97.1" y="99.6" transform="rotate(-90 97.1 99.6)">10K</text>
<text x="100.1" y="100.1" transform="rotate(-90 100.1 100.1)">R111</text>
<text x="102.2" y="99.7" transform="rotate(-90 102.2 99.7)">10K</text>
<text x="105.2" y="100.1" transform="rotate(-90 105.2 100.1)">R112</text>
<text x="107.2" y="99.6" transform="rotate(-90 107.2 99.6)">10K</text>
<text x="202.5" y="96.1">BDBUS1</text>
<text x="202.5" y="98.7">BDBUS2</text>
<text x="202.5" y="101.2">BDBUS3</text>
<text x="139" y="105.1">GND</text>
<text x="202.5" y="103.8">BDBUS4</text>
<text x="202.5" y="106.3">BDBUS5</text>
<text x="91.6" y="112.7">U5</text>
<text x="158.5" y="113.9">EECS</text>
<text x="202.5" y="108.8">BDBUS6</text>
<text x="202.5" y="111.4">BDBUS7</text>
<text x="92.5" y="119">CS</text>
<text x="92.5" y="116.5">VCC</text>
<text x="97.9" y="119">DO</text>
<text x="98.8" y="116.5">DI</text>
<text x="112.4" y="119">2.2K</text>
<text x="158.5" y="119">EEDATA</text>
<text x="158.5" y="116.5">EECLK</text>
<text x="202.5" y="116.5">BCBUS0</text>
<text x="202.5" y="119">BCBUS1</text>
<text x="74.3" y="120.2">0.1uF</text>
<text x="75.8" y="125.3">C23</text>
<text x="92.5" y="121.5">SCLK NC</text>
<text x="92.5" y="124.1">GNDORG</text>
<text x="112.2" y="121.1">R113</text>
<text x="202.5" y="121.5">BCBUS2</text>
<text x="202.5" y="124.1">BCBUS3</text>
<text x="221.8" y="121.6">LED 1</text>
<text x="227.5" y="120.3">D4</text>
<text x="227.5" y="125.4">D5</text>
<text x="240.5" y="120.3">R125</text>
<text x="241.1" y="122.9">330</text>
<text x="78.1" y="131.7">GND</text>
<text x="84.4" y="131.7">GND</text>
<text x="91.7" y="127.9">93LCxxC</text>
<text x="129.8" y="129.2">ABM10AIG-12.000MHZ-4Z-T3</text>
<text x="136.7" y="131.7">Y1</text>
<text x="158.5" y="126.6">OSCI</text>
<text x="202.5" y="126.6">BCBUS4</text>
<text x="202.5" y="129.2">BCBUS5</text>
<text x="202.5" y="131.7">BCBUS6</text>
<text x="221.8" y="126.7">LED 1</text>
<text x="240.5" y="130.5">R126</text>
<text x="241.1" y="127.9">330</text>
<text x="158.5" y="136.8">OSCO</text>
<text x="202.5" y="134.2">BCBUS7</text>
<text x="158.5" y="141.9">TEST</text>
<text x="201.2" y="141.9">SUSPEND</text>
<text x="203.2" y="139.3">PWREN</text>
<text x="120.6" y="146.9">10pF</text>
<text x="131.4" y="148.3">GND</text>
<text x="140.3" y="146.9">10pF</text>
<text x="169.5" y="146.6" transform="rotate(-90 169.5 146.6)">AGND</text>
<text x="174.6" y="146.6" transform="rotate(-90 174.6 146.6)">GND</text>
<text x="177.2" y="146.6" transform="rotate(-90 177.2 146.6)">GND</text>
<text x="179.7" y="146.6" transform="rotate(-90 179.7 146.6)">GND</text>
<text x="182.2" y="146.6" transform="rotate(-90 182.2 146.6)">GND</text>
<text x="184.8" y="146.6" transform="rotate(-90 184.8 146.6)">GND</text>
<text x="187.3" y="146.6" transform="rotate(-90 187.3 146.6)">GND</text>
<text x="189.9" y="146.6" transform="rotate(-90 189.9 146.6)">GND</text>
<text x="192.4" y="146.6" transform="rotate(-90 192.4 146.6)">GND</text>
<text x="121.5" y="151.9">C24</text>
<text x="138.7" y="151.9">C26</text>
<text x="123.8" y="159.7">GND</text>
<text x="137.7" y="159.7">GND</text>
<text x="189.8" y="161">GND</text>
</g>
<g font-size="1.4" fill="#848400">
<text x="100.8" y="17.2">3V3_IN</text>
<text x="276.8" y="19.8">3V3_IN</text>
<text x="112.3" y="24.9">3V3_IN</text>
<text x="113.8" y="28.7">GND</text>
<text x="276.8" y="26.1">+1V8_IN</text>
<text x="130.5" y="47.7">+3V3_IN</text>
<text x="233.7" y="47.7">FTDI_SPI_SCK</text>
<text x="233.7" y="50.3">FTDI_SPI_MOSI</text>
<text x="233.7" y="52.8">FTDI_SPI_MISO</text>
<text x="233.7" y="55.3">FTDI_SPI_SS</text>
<text x="233.7" y="63">FTDI_GPIO6</text>
<text x="233.7" y="65.5">FTDI_GPIO7</text>
<text x="119.7" y="85.8">+3V3_IN</text>
<text x="79.7" y="92.2">+3V3_IN</text>
<text x="221" y="93.4">FTDI_UART_TXD</text>
<text x="221" y="96">FTDI_UART_RXD</text>
<text x="221" y="98.5">FTDI_UART_RTS</text>
<text x="221" y="101.1">FTDI_UART_CTS</text>
<text x="59.4" y="116.3">+3V3_IN</text>
<text x="221" y="116.3">FTDI_UART_TXEN</text>
<text x="260.3" y="122.7">+3V3_IN</text>
</g>
<g font-size="1.4">
<text x="110.5" y="16.5">3V3_IN</text>
<text x="266.7" y="19">3V3_IN</text>
<text x="266.7" y="25.4">1V8_REG</text>
<text x="52.1" y="69.8">USB_D+</text>
<text x="52.7" y="72.4">USB_D-</text>
<text x="251.5" y="121.9">3V3_IN</text>
</g>
<g font-size="1.4" fill="#0000c2">
<text x="246.4" y="47">FLASH SCK OR iCE40 SPI SCK</text>
<text x="246.4" y="49.5">FLASH MISO OR iCE40 MOSI</text>
<text x="246.4" y="52.1">FLASH MOSI OR iCE40 MISO</text>
<text x="246.4" y="54.6">FLASH SS OR iCE40 SS</text>
<text x="246.4" y="62.2">iCE40 CDONE</text>
<text x="246.4" y="64.8">iCE40 CRESET</text>
<text x="82.5" y="71.7">Differential Pair</text>
</g>
<g font-size="1.4" fill="#008484">
<text x="81" y="66.8">I1</text>
<text x="81" y="69.3">I2</text>
<text x="81.8" y="68">C</text>
<text x="81" y="74.4">I1</text>
<text x="81" y="76.9">I2</text>
<text x="81.8" y="75.7">C</text>
</g>
<g font-size="1" fill="#848400">
<text x="58.7" y="66.6">EXT_USB_D+</text>
<text x="58.9" y="76.8">EXT_USB_D-</text>
</g>
</svg>
